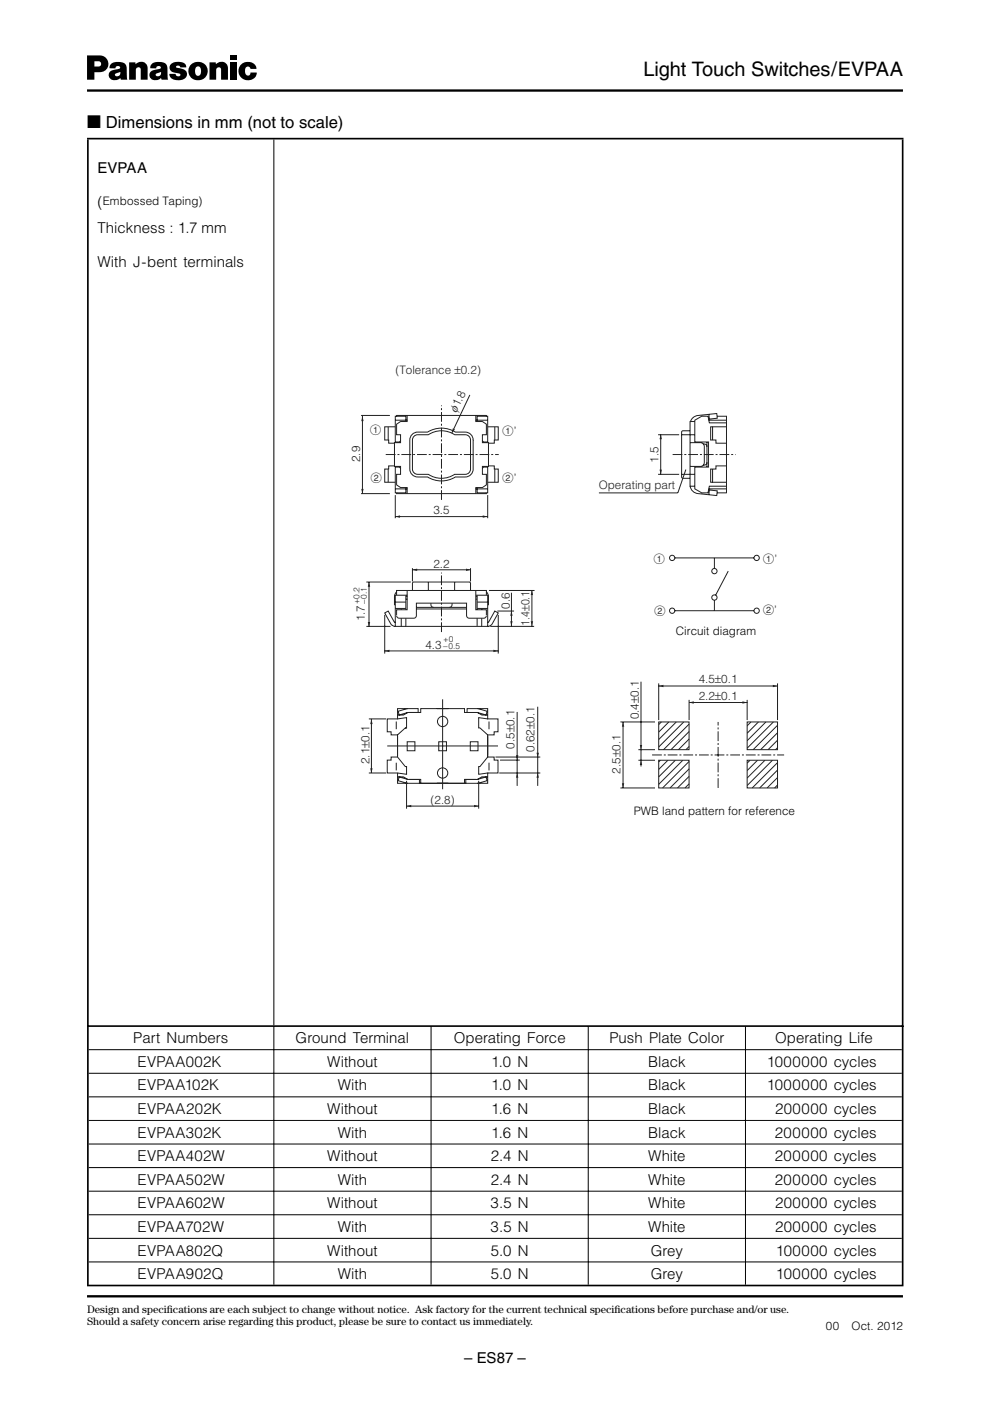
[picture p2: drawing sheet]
<svg xmlns="http://www.w3.org/2000/svg" width="210mm" height="297mm" viewBox="0 0 210 297" stroke-linecap="round" stroke-linejoin="round" font-family="sans-serif">
<path d="M18.5 19.2h173M18.5 274.8h173" fill="none" stroke="#000" stroke-width=".49"/>
<path d="M18.5 11.8h2.5a1.79 1.79 0 0 1 2 1.8 1.79 1.79 0 0 1-2 1.7h-1v-1.2h.6a.59 .59 0 0 0 .8-.4 .59 .59 0 0 0-.5-.7h-.9v3.9h-1.5zM23.5 13.6a2.6 2.6 0 0 1 3.2 .2l.3 3.1h-1.3l-.3-1 .1-.7-.2 .1a.82 .82 0 0 0-.9 .7 .64 .64 0 0 0 1-.1l.1 .6a1.3 1.3 0 0 1-1.7 .4 1.3 1.3 0 0 1-.6-1.6l.6-.4 1.2-.3a.36 .36 0 0 0 .5-.4 .36 .36 0 0 0-.6-.2l-.3 .1-.1 .4h-1.3l.1-.5zM27.4 13.2h1.3v.4a1.43 1.43 0 0 1 1.6-.5 1.43 1.43 0 0 1 1 1.4v2.4h-1.5v-2.1a.53 .53 0 0 0-.5-.6 .53 .53 0 0 0-.5 .7v2h-1.4zM32.1 13.6a2.6 2.6 0 0 1 3.2 .2l.4 3.1h-1.4l-.3-1 .1-.7-.1 .1a.82 .82 0 0 0-1 .7 .64 .64 0 0 0 1-.1l.1 .6a1.3 1.3 0 0 1-1.6 .4 1.3 1.3 0 0 1-.7-1.6l.6-.4 1.3-.3a.36 .36 0 0 0 .4-.4 .36 .36 0 0 0-.6-.2l-.3 .1-.1 .4h-1.2v-.5zM36.2 13.6a2.5 2.5 0 0 1 3.2 .1l.1 .6h-1.3a.4 .4 0 0 0-.4-.5 .4 .4 0 0 0-.4 .5l.9 .2a1.24 1.24 0 0 1 1.3 1.2 1.24 1.24 0 0 1-1.3 1.3 1.89 1.89 0 0 1-2.4-1.1v-.2h1.3a.47 .47 0 0 0 .5 .5 .47 .47 0 0 0 .5-.5l-.4-.2a1.59 1.59 0 0 1-1.9-1.2zM40.5 13.7a2.02 2.02 0 0 1 2.9 0 2.02 2.02 0 0 1-.1 2.9l-.8-.8a1.18 1.18 0 0 0-.5-1.7 1.18 1.18 0 0 0-.2 1.9l.2 .1 .5-.3 .8 .8a2.03 2.03 0 0 1-2.8-.2 2.03 2.03 0 0 1 0-2.7zM44.4 13.2h1.3l.1 .4a1.43 1.43 0 0 1 1.6-.5 1.43 1.43 0 0 1 .9 1.4v2.4h-1.4v-2.1a.53 .53 0 0 0-.6-.6 .53 .53 0 0 0-.5 .7v2h-1.4zM48.8 11.8h1.4v.9h-1.4zM48.8 13.2h1.4v3.7h-1.4zM51 13.8a1.88 1.88 0 0 1 2-.7 1.88 1.88 0 0 1 1.4 1.5h-1.3a.63 .63 0 0 0-.8-.5 .63 .63 0 0 0-.4 .9 .7 .7 0 0 0 .2 .8 .7 .7 0 0 0 .8 .1l.2-.5h1.3a1.95 1.95 0 0 1-1.7 1.6 1.95 1.95 0 0 1-2-1.2l-.1-1z" fill="#000"/>
<g fill="none" stroke="#231f20" stroke-width=".21">
<path d="M76.6 88.1h6.1M76.8 88.1v16.6M82.3 90.5v2.8M82.3 99.5v2.7M83.6 98.8h-1.2v.7h-.8v2.7h2.2M83.8 99h.8l.3 .3M83.8 98.9v5.6h2.2v-1.1M83.8 90.5h-2.2v2.8h.8v.7h1.2M83.8 89.1h2.5M84.1 88.3v-.2h19v.2M84.9 93.5l-.3 .2h-.8M86 89.4v-1.1h-2.2v5.6"/>
<path d="M86.3 88.1v1.3h-1.4l-.8 .5v2.3h.8v1.7h-1.3v5h1.3v1.7h-.8v2.2l.8 .6h1.4v1.3M87.4 92.1l.7-.4 2.6-.1a5.6 5.6 0 0 1 5.9 0h2a1.68 1.68 0 0 1 1.7 1.7v6.2a1.68 1.68 0 0 1-1.7 1.6h-2a5.6 5.6 0 0 1-5.9 0h-2.1a1.68 1.68 0 0 1-1.7-1.6v-6.2v-.5zM87.9 92.4l.7-.2h2.2a5 5 0 0 1 5.6 0h2.2a1.12 1.12 0 0 1 1.2 1.1v6.2a1.12 1.12 0 0 1-1.2 1.1h-2.2a5 5 0 0 1-5.6 0h-2.2a1.12 1.12 0 0 1-1.2-1.1v-6.2l.1-.4zM99.6 83.7l-3.8 8.1M100.9 88.1v1.3h1.4l.8 .5v2.3h-.8v1.7h1.3v5h-1.3v1.7h.8v2.2l-.8 .6h-1.4v1.3M100.9 89.1h2.5M101.2 89.4v-1.1h2.2v5.6M102.3 93.5l.3 .2h.8M103.4 99h-.8l-.3 .3M103.4 98.9v5.6h-2.2v-1.1M103.4 90.5h2.2v2.8h-.8v.7h-1.2M103.6 98.8h1.2v.7h.8v2.7h-2.2"/>
<path d="M104.9 90.5v2.8M104.9 99.5v2.7M139.5 92.2h4.5M140.1 92.2v8.4M144.5 92.2h2.8M145.4 99.6l-1.7 4.9h-16.7M146.3 93.9h2.2a.84 .84 0 0 1 .8 .8v3.4a.84 .84 0 0 1-.8 .8h-2.2M146.3 91.3h-1.5l-.3 .3v9.5l.3 .3h1.5M147.3 89.4h-1v13.7h1M149.1 94.1a.61 .61 0 0 1 .8 .6M149.9 98.1a.61 .61 0 0 1-.8 .5M149.9 93.7v5.3"/>
<path d="M150.2 88.9l1.9-.2-.1-1-4 .4a1.85 1.85 0 0 0-1.6 1.3M150.3 89.1h3.7M150.3 87.8l.1 1M151.1 90.5v2.8M151.1 99.5v2.7M152 88.3h2v16.2h-2M154 89.7h-3.6l-.3-1.4h-1.3l-1.5 .8v4.6h2.9v5.3h-2.9v4.6l1.5 .9h1.3l.3-1.4h3.6M154 90.5h-3.3v2.8h1.1v.7h2.2M154 98.8h-2.2v.7h-1.1v2.7h3.3M76.6 104.7h6.1M83.8 103.6h2.5M83.8 105v4.9"/>
<path d="M83.8 109.5h19.6M84.1 104.5v.2h19v-.2M100.9 103.6h2.5M103.4 105v4.9M139.5 100.6h4.5M143.1 118.3h16.8M146.3 103.1a1.85 1.85 0 0 0 1.7 1.5l4 .5 .1-1-1.9-.2M147.3 100.6h-2.8M150.3 103.6h3.7M150.4 103.9l-.1 1M151.5 118.3v2.2M77.7 132.8h5.1"/>
<path d="M77.7 123.4h9.4M78.2 123.4v9.4M81.6 130.4v8.2M81.6 138h24M83.8 132l-.2-.2-1.3-2.2-.7 .4 1.4 2.5 .8 .3M83.8 129h2.2M83.8 127.7h2.2M84.1 130.5l.3 .5 .2 .1 3.4-.1 .3-.5v-2.6h10.6v2.6l.3 .5 3.4 .1 .2-.1 .3-.5M84.1 126.2v-1h19v1M84.1 125.5l-.3 .4-.2 .6v1.7h.2M85.1 129v.3M85.1 131.1v1.7"/>
<path d="M86 127h.3M86 126.5h.3M86 126.2v3.1M86 131.1v1.7M86.3 126.2h-2.5v6.6h19.6v-6.6h-2.5M86.3 125.2v4.1h-2.2v1.1M87.4 125.2v-1.5l.3-.3h11.8l.3 .3v1.5M87.4 120.5v2.8M87.4 120.8h12.4M88.3 129.1h10.6M88.3 128.8h10.6M90.8 123.4v1.8"/>
<path d="M91.4 127.9a.66 .66 0 0 0 .5 .9M95.8 127.9a.66 .66 0 0 1-.5 .9M96.4 123.4v1.8M99.8 120.5v2.8M100.9 125.2v4.1h2.2v1.1M100.9 127h.3M100.9 126.5h.3M101.2 129h2.2M101.2 127.7h2.2M101.2 126.2v3.1M101.2 131.1v1.7M102.1 129v.3"/>
<path d="M102.1 131.1v1.7M103.1 125.5l.4 .4 .1 .6v1.7h-.2M103.4 132l.2-.2 1.3-2.2 .7 .4-1.4 2.5-.8 .3M103.7 125.2h9.6M103.9 132.8h9.4M105.5 129.6h3.5M105.6 130.4v8.2M108.4 125.7v7.1M112.8 125.2v7.6M143.1 129.5h16.8M151.5 127.2v2.3M154.4 121.1l-2.7 5.1"/>
<path d="M84 153v1.6M84.3 152.4l1.9-.2v2.1h-.3h.3M84.3 156.1v4.1M85.9 154.3l-1.6 1.5M86.3 157.3h1.7v1.9h-1.7zM86.5 150.2h-2.2v2.2h-2.2v2.8h.8v.6h1.4v4.7l1.6 2h.3v1.7l-1.9-.3v2.2h2.2M86.5 151.1l-1.9 .5-.2-.8a8 8 0 0 1 4.3-.6v.9h-2M92.6 150.2h2.5M93 157.3h1.7v1.9h-1.7zM99 151.1v-.9a8 8 0 0 1 4.3 .6l-.2 .8a8.4 8.4 0 0 0-4.6-.5v-.9h-9.3v.9h-2.7l-1 .5h-1.2M99.7 157.3h1.7v1.9h-1.7zM101.2 151.1l1 .5h1.2"/>
<path d="M101.2 150.2h2.2v2.2h2.2v2.8h-.8v.6h-1.4v4.7l-1.6 2h-.3v1.7l1.9-.3v2.2h-2.2M103.4 152.4l-1.9-.2v2.1h.3l1.6 1.5M103.4 156.1v4.1M103.7 153v1.6M131.5 153.1h7.4M132.1 153.1v14M135.3 158.9h3.6M135.9 144.5v18M139.7 153.1h6.4v5.8h-6.4zM139.7 144.9v7.8M139.7 145.4h25.2M140.2 153.1l-.5 .5"/>
<path d="M141.8 153.1l-2.1 2.1M143.4 153.1l-3.7 3.7M145 153.1l-5.3 5.3M146.1 153.5l-5.4 5.4M146.1 155.1l-3.8 3.8M146.1 156.7l-2.3 2.2M146.1 158.3l-.7 .6M146.1 148.4v4.3M146.1 148.9h12.3M158.4 153.1h6.5v5.8h-6.5zM158.4 148.4v4.3M159.2 153.1l-.8 .8"/>
<path d="M160.8 153.1l-2.4 2.4M162.4 153.1l-4 3.9M164 153.1l-5.6 5.5M164.9 155.4l-3.6 3.5M164.9 156.9l-2.1 2M164.9 158.5l-.5 .4M164.9 153.8l-5.2 5.1M164.9 144.9v7.8M84 161.7v1.6M84.3 164.7h1.2l1 .6h2.7M84.3 160.5h-1.4v.7h-.8v2.7h2.2M86.5 165.3l-1.9-.6-.2 .8 2.1 .6h14.7l2.1-.6-.2-.8-1.9 .6"/>
<path d="M86.7 165.3h2.5v.8h9.3v-.8h2.4M88.9 165.3v.8M92.6 166.1h2.5M98.8 165.3v.8M103.4 160.5h1.4v.7h.8v2.7h-2.2M103.4 164.7h-1.2l-1 .6h-2.7M103.7 161.7v1.6M131.5 167.1h7.4M135.3 161.2h3.6M139.7 161.2h6.4v5.9h-6.4zM140 161.2l-.3 .3M141.6 161.2l-1.9 1.9"/>
<path d="M143.2 161.2l-3.5 3.5M144.8 161.2l-5.1 5.1M146.1 161.4l-5.6 5.7M146.1 163l-4 4.1M146.1 164.6l-2.5 2.5M146.1 166.2l-.9 .9M158.4 161.2h6.5v5.9h-6.5zM159 161.2l-.6 .6M160.6 161.2l-2.2 2.2M162.2 161.2l-3.8 3.8M163.8 161.2l-5.4 5.3M164.9 161.7l-5.4 5.4"/>
<path d="M164.9 163.3l-3.8 3.8M164.9 164.9l-2.3 2.2M164.9 166.4l-.7 .7"/>
<circle cx="142.5" cy="118.3" r=".56"/>
<circle cx="160.4" cy="118.3" r=".56"/>
<circle cx="142.5" cy="129.5" r=".56"/>
<circle cx="151.5" cy="121.1" r=".56"/>
<circle cx="151.5" cy="126.7" r=".56"/>
<circle cx="160.4" cy="129.5" r=".56"/>
<circle cx="93.8" cy="153" r="1.09"/>
<circle cx="93.8" cy="163.9" r="1.09"/>
</g>
<path d="M81.8 96.4h23.9M142.6 96.4h13.4M93.6 106v-20M93.6 134v-12.6M138.3 160.1h28M152.3 167.1v-14" fill="none" stroke="#231f20" stroke-width=".21" stroke-dasharray="2.1 .4 .4 .4" stroke-linecap="butt"/>
<g fill="#231f20">
<path d="M135.7 157.9h.5l-.3 1z"/>
<path d="M135.9 161.2l.3 1h-.5z"/>
<path d="M131.9 166.1h.5l-.3 1z"/>
<path d="M132.1 153.1l.3 1h-.5z"/>
<path d="M157.4 148.7l1 .2-1 .3z"/>
<path d="M146.1 148.9l1-.2v.5z"/>
<path d="M163.9 145.2l1 .2-1 .3z"/>
<path d="M139.7 145.4l1-.2v.5z"/>
</g>
<g fill="none" stroke="#231f20" stroke-width=".21">
<path d="M78.2 152.4h3.7M78.7 152.4v11.5M82.1 158.2h23.5M93.8 148.3v19M109.7 150.9v15.7M114 149.8v16.8M78.2 163.9h3.7M86.2 165.6v5.9M86.2 170.9h15.3M101.5 165.6v5.9M105.1 160.5h9.5M105.8 163.9h8.8"/>
<path d="M106 161.2h4.2"/>
</g>
<g fill="#231f20">
<path d="M102.4 109.3l1 .2-1 .3z"/>
<path d="M83.8 109.5l1-.2v.5z"/>
<path d="M76.6 103.7h.5l-.3 1z"/>
<path d="M76.8 88.3l.3 1h-.5z"/>
<path d="M96 90.8l.5 .2-.7 .8z"/>
<path d="M98.8 120.6l1 .2-1 .3z"/>
<path d="M87.4 120.8l1-.2v.5z"/>
<path d="M104.6 137.8l1 .2-1 .3z"/>
<path d="M81.6 138l1-.2v.5z"/>
<path d="M78 131.9h.5l-.3 1z"/>
<path d="M78.2 123.4l.3 1h-.5z"/>
<path d="M108.2 131.7h.5l-.3 1z"/>
<path d="M108.4 129.6l.3 1h-.5z"/>
<path d="M139.8 99.6h.5l-.2 1z"/>
<path d="M140.1 92.1l.2 1h-.5z"/>
<path d="M112.5 131.7h.5l-.2 1z"/>
<path d="M112.8 125.2l.2 1h-.5z"/>
<path d="M78.7 152.5l.3 1h-.5z"/>
<path d="M78.5 162.9h.5l-.3 1z"/>
<path d="M109.7 163.9l.2 1h-.5z"/>
<path d="M109.4 160.1h.5l-.2 1z"/>
<path d="M114 163.9l.3 1h-.5z"/>
<path d="M113.8 159.6h.5l-.3 1z"/>
<path d="M100.5 170.7l1 .2-1 .3z"/>
<path d="M86.2 170.9l1-.2v.5z"/>
</g>
<path d="M18.5 29.4h173.1M18.6 29.6v242.8M191.4 29.6v242.8M18.5 217.6h173.1M18.5 272.6h173.1" fill="none" stroke="#000" stroke-width=".35"/>
<g fill="none" stroke="#000" stroke-width=".21">
<path d="M58.1 29.6v187.8M58.1 217.7v4.8M91.4 217.7v4.8M124.7 217.7v4.8M158.1 217.7v4.8M18.8 222.6h172.4M18.8 227.6h172.4M18.8 232.6h172.4M18.8 237.6h172.4M58.1 222.6v4.9M58.1 227.6v4.9M58.1 232.6v4.9"/>
<path d="M58.1 237.6v4.9M91.4 222.6v4.9M91.4 227.6v4.9M91.4 232.6v4.9M91.4 237.6v4.9M124.7 222.6v4.9M124.7 227.6v4.9M124.7 232.6v4.9M124.7 237.6v4.9M158.1 222.6v4.9M158.1 227.6v4.9M158.1 232.6v4.9"/>
<path d="M158.1 237.6v4.9M18.8 242.6h172.4M18.8 247.6h172.4M18.8 252.6h172.4M18.8 257.6h172.4M58.1 242.6v4.9M58.1 247.6v4.9M58.1 252.6v4.9M58.1 257.6v4.9M91.4 242.6v4.9M91.4 247.6v4.9M91.4 252.6v4.9"/>
<path d="M91.4 257.6v4.9M124.7 242.6v4.9M124.7 247.6v4.9M124.7 252.6v4.9M124.7 257.6v4.9M158.1 242.6v4.9M158.1 247.6v4.9M158.1 252.6v4.9M158.1 257.6v4.9M18.8 262.6h172.4M18.8 267.6h172.4M58.1 262.6v4.9"/>
<path d="M58.1 267.6v4.8M91.4 262.6v4.9M91.4 267.6v4.8M124.7 262.6v4.9M124.7 267.6v4.8M158.1 262.6v4.9M158.1 267.6v4.8"/>
</g>
<text font-size="4.2" x="136.4" y="16.1">Light Touch Switches/EVPAA</text>
<text font-size="3.9" x="18.5" y="27.2">■ Dimensions in mm (not to scale)</text>
<g font-size="3.2">
<text x="20.7" y="36.7">EVPAA</text>
<text x="20.7" y="43.8">(</text>
<text x="20.6" y="49.4">Thickness : 1.7 mm</text>
<text x="20.6" y="56.5">With J-bent terminals</text>
<text x="28.3" y="221.2">Part Numbers</text>
<text x="62.7" y="221.2">Ground Terminal</text>
<text x="96.2" y="221.2">Operating Force</text>
<text x="129.2" y="221.2">Push Plate Color</text>
<text x="164.3" y="221.2">Operating Life</text>
<text x="29.1" y="226.2">EVPAA002K</text>
<text x="69.4" y="226.2">Without</text>
<text x="104.1" y="226.2">1.0 N</text>
<text x="137.4" y="226.2">Black</text>
<text x="162.6" y="226.2">1000000 cycles</text>
<text x="29.1" y="231.2">EVPAA102K</text>
<text x="71.6" y="231.2">With</text>
<text x="104.1" y="231.2">1.0 N</text>
<text x="137.4" y="231.2">Black</text>
<text x="162.6" y="231.2">1000000 cycles</text>
<text x="29.1" y="236.2">EVPAA202K</text>
<text x="69.4" y="236.2">Without</text>
<text x="104.1" y="236.2">1.6 N</text>
<text x="137.4" y="236.2">Black</text>
<text x="164.3" y="236.2">200000 cycles</text>
<text x="29.1" y="241.2">EVPAA302K</text>
<text x="71.6" y="241.2">With</text>
<text x="104.1" y="241.2">1.6 N</text>
<text x="137.4" y="241.2">Black</text>
<text x="164.3" y="241.2">200000 cycles</text>
<text x="29.1" y="246.2">EVPAA402W</text>
<text x="29.1" y="251.2">EVPAA502W</text>
<text x="69.4" y="246.2">Without</text>
<text x="71.6" y="251.2">With</text>
<text x="104.1" y="246.2">2.4 N</text>
<text x="104.1" y="251.2">2.4 N</text>
<text x="137.4" y="246.2">White</text>
<text x="137.4" y="251.2">White</text>
<text x="164.3" y="246.2">200000 cycles</text>
<text x="164.3" y="251.2">200000 cycles</text>
<text x="29.1" y="256.2">EVPAA602W</text>
<text x="69.4" y="256.2">Without</text>
<text x="104" y="256.2">3.5 N</text>
<text x="137.4" y="256.2">White</text>
<text x="164.3" y="256.2">200000 cycles</text>
<text x="29.1" y="261.2">EVPAA702W</text>
<text x="71.6" y="261.2">With</text>
<text x="104" y="261.2">3.5 N</text>
<text x="137.4" y="261.2">White</text>
<text x="164.3" y="261.2">200000 cycles</text>
<text x="29.1" y="266.2">EVPAA802Q</text>
<text x="69.4" y="266.2">Without</text>
<text x="104" y="266.2">5.0 N</text>
<text x="138" y="266.2">Grey</text>
<text x="164.5" y="266.2">100000 cycles</text>
<text x="29.1" y="271.2">EVPAA902Q</text>
<text x="71.6" y="271.2">With</text>
<text x="104" y="271.2">5.0 N</text>
<text x="138" y="271.2">Grey</text>
<text x="164.5" y="271.2">100000 cycles</text>
<text x="98.4" y="289">– ES87 –</text>
</g>
<g font-size="2.5">
<text x="21.8" y="43.6">Embossed Taping)</text>
<text x="143.3" y="134.6">Circuit diagram</text>
<text x="134.4" y="172.9">PWB land pattern for reference</text>
<text x="175.1" y="281.9">00</text>
<text x="180.5" y="281.9">Oct. 2012</text>
</g>
<g font-size="2.5" fill="#231f20">
<text x="83.9" y="79.3">(Tolerance ±0.2)</text>
<text x="96.8" y="87.5" transform="rotate(-64 96.8 87.5)">φ1.8</text>
<text x="78.4" y="92">1</text>
<text x="106.5" y="92.1">1’</text>
<text x="76.4" y="98" transform="rotate(-90 76.4 98)">2.9</text>
<text x="139.6" y="98.1" transform="rotate(-90 139.6 98.1)">1.5</text>
<text x="78.6" y="102.3">2</text>
<text x="106.5" y="102.3">2’</text>
<text x="127" y="103.6">Operating part</text>
<text x="91.9" y="109.1">3.5</text>
<text x="138.5" y="119.3">1</text>
<text x="161.7" y="119.3">1’</text>
<text x="91.9" y="120.3">2.2</text>
<text x="77.3" y="131.8" transform="rotate(-90 77.3 131.8)">1.7</text>
<text x="108.1" y="129" transform="rotate(-90 108.1 129)">0.6</text>
<text x="138.7" y="130.4">2</text>
<text x="161.7" y="130.3">2’</text>
<text x="90.2" y="137.5">4.3</text>
<text x="112.3" y="132.7" transform="rotate(-90 112.3 132.7)">1.4±0.1</text>
<text x="148.1" y="148.4">2.2±0.1</text>
<text x="148.1" y="144.9">4.5±0.1</text>
<text x="135.5" y="152.5" transform="rotate(-90 135.5 152.5)">0.4±0.1</text>
<text x="109.1" y="158.7" transform="rotate(-90 109.1 158.7)">0.5±0.1</text>
<text x="113.3" y="159.4" transform="rotate(-90 113.3 159.4)">0.62±0.1</text>
<text x="78.4" y="162" transform="rotate(-90 78.4 162)">2.1±0.1</text>
<text x="131.5" y="164" transform="rotate(-90 131.5 164)">2.5±0.1</text>
<text x="91.3" y="170.5">(2.8)</text>
</g>
<g font-size="2.3">
<text x="18.5" y="280.9">Should a safety concern arise regarding this product, please be sure to contact us immediately.</text>
<text x="18.5" y="278.5">Design and specifcations are each subject to change without notice. Ask factory for the current technical specifcations before purchase and/or use.</text>
<text x="35.4" y="278.5">i</text>
<text x="130.3" y="278.5">i</text>
</g>
<g font-size="1.8" fill="#231f20">
<text x="76.2" y="128.2" transform="rotate(-90 76.2 128.2)">+0.2</text>
<text x="77.8" y="128.2" transform="rotate(-90 77.8 128.2)">−0.1</text>
<text x="94" y="136.1">+0</text>
<text x="94" y="137.6">−0.5</text>
</g>
</svg>
